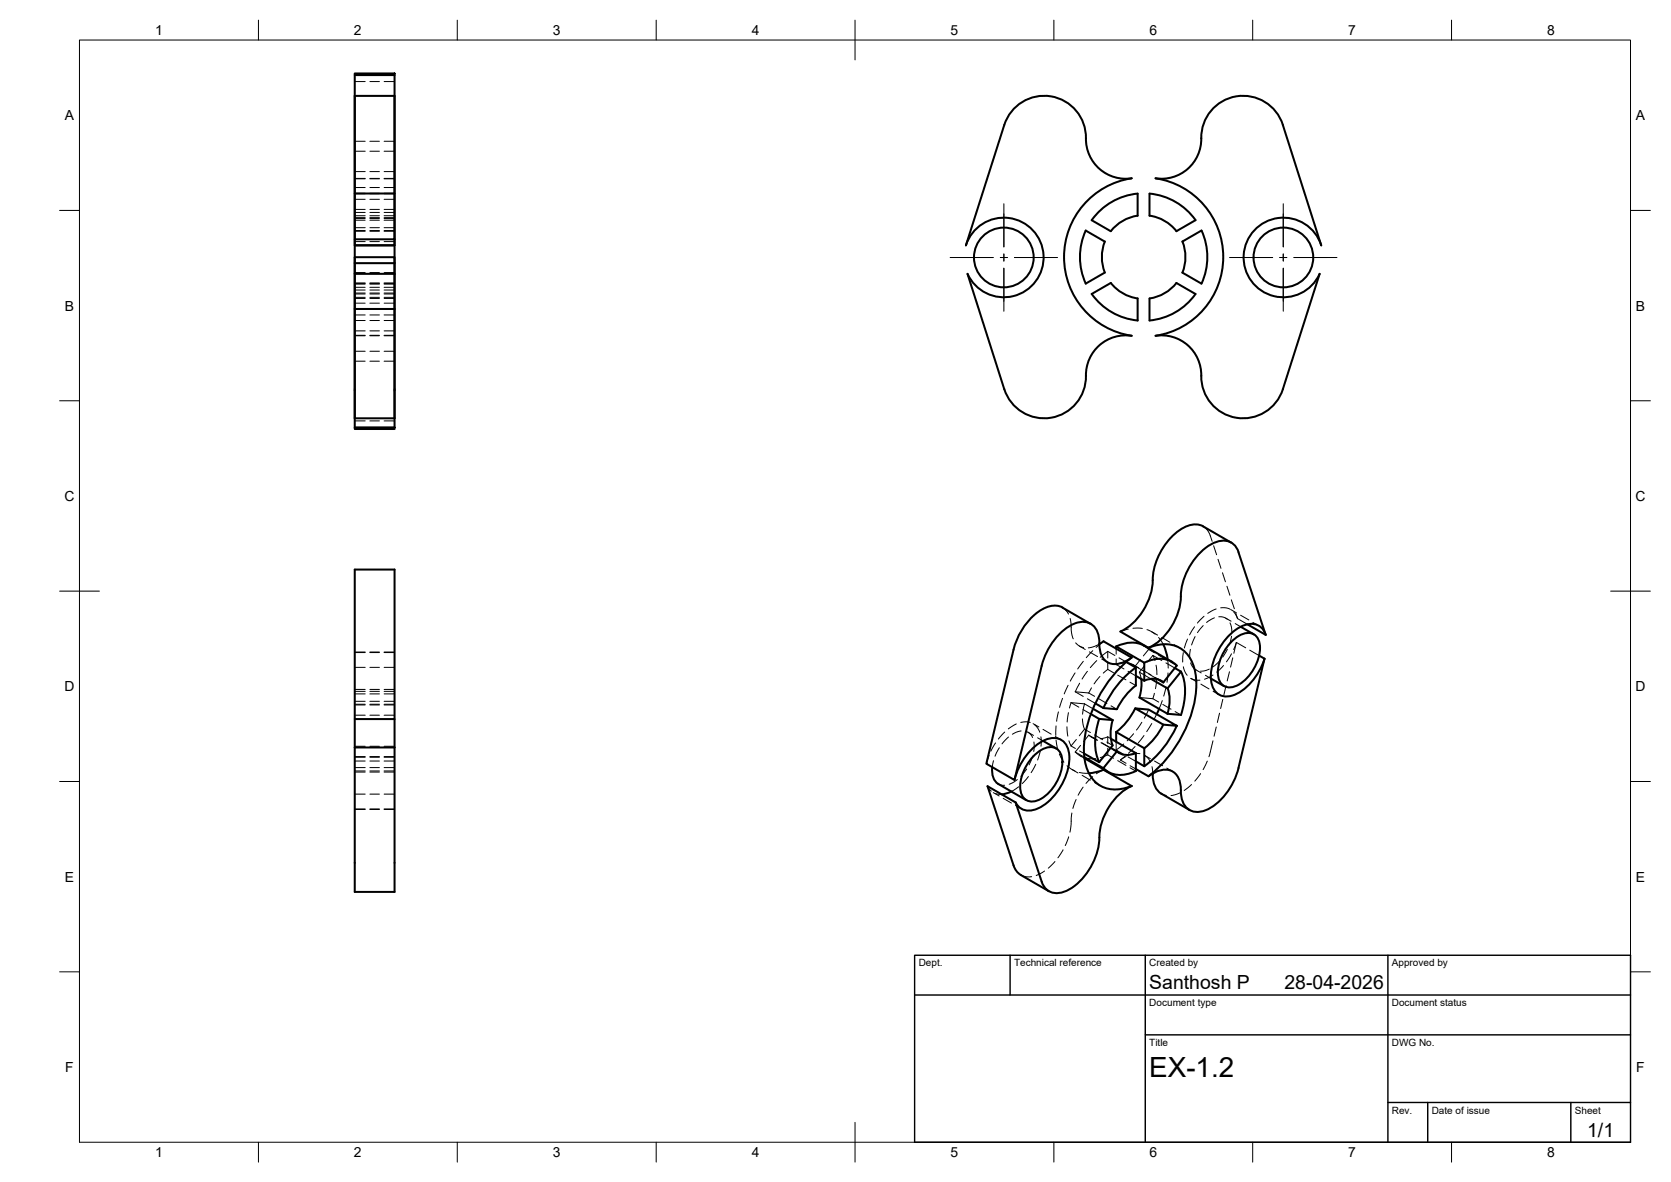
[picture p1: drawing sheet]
<svg xmlns="http://www.w3.org/2000/svg" width="420mm" height="297mm" viewBox="0 0 420 297" stroke-linecap="round" stroke-linejoin="round" font-family="sans-serif">
<!-- layer: Hidden -->
<g fill="none" stroke="#000" stroke-width=".25">
<path d="M89.2 20.5h2.6M89.2 35.5h2.6M89.2 38h2.6M93 20.5h2.4M93 35.5h2.4M93 38h2.4M96.6 20.5h2.6M96.6 35.5h2.6M96.6 38h2.6M89.2 57.9h2.6M89.2 57.2h2.6M89.2 44.8h2.6"/>
<path d="M89.2 54.7h2.6M89.2 44.9h2.6M89.2 54.2h2.6M89.2 58.1h2.6M89.2 55.3h2.6M89.2 48.6h2.6M89.2 53.4h2.6M89.2 52.6h2.6M89.2 47.1h2.6M89.2 43.1h2.6M89.2 54.9h2.6M89.2 50.1h2.6"/>
<path d="M93 57.9h2.4M93 57.2h2.4M93 44.8h2.4M93 54.7h2.4M93 44.9h2.4M93 54.2h2.4M93 58.1h2.4M93 55.3h2.4M93 48.6h2.4M93 53.4h2.4M93 52.6h2.4M93 47.1h2.4"/>
<path d="M93 43.1h2.4M93 54.9h2.4M93 50.1h2.4M96.6 57.9h2.6M96.6 57.2h2.6M96.6 44.8h2.6M96.6 54.7h2.6M96.6 44.9h2.6M96.6 54.2h2.6M96.6 58.1h2.6M96.6 55.3h2.6M96.6 48.6h2.6"/>
<path d="M96.6 53.4h2.6M96.6 52.6h2.6M96.6 47.1h2.6M96.6 43.1h2.6M96.6 54.9h2.6M96.6 50.1h2.6M89.2 60.7h2.6M89.2 68.5h2.6M89.2 71.3h2.6M89.2 72.2h2.6M89.2 74.7h2.6M89.2 71.1h2.6"/>
<path d="M89.2 75h2.6M89.2 73.9h2.6M89.2 72.9h2.6M89.2 77.7h2.6M89.2 73.6h2.6M89.2 79.1h2.6M89.2 77.6h2.6M89.2 71.4h2.6M89.2 76.2h2.6M93 60.7h2.4M93 68.5h2.4M93 71.3h2.4"/>
<path d="M93 72.2h2.4M93 74.7h2.4M93 71.1h2.4M93 75h2.4M93 73.9h2.4M93 72.9h2.4M93 77.7h2.4M93 73.6h2.4M93 79.1h2.4M93 77.6h2.4M93 71.4h2.4M93 76.2h2.4"/>
<path d="M96.6 60.7h2.6M96.6 68.5h2.6M96.6 71.3h2.6M96.6 72.2h2.6M96.6 74.7h2.6M96.6 71.1h2.6M96.6 75h2.6M96.6 73.9h2.6M96.6 72.9h2.6M96.6 77.7h2.6M96.6 73.6h2.6M96.6 79.1h2.6"/>
<path d="M96.6 77.6h2.6M96.6 71.4h2.6M96.6 76.2h2.6M89.2 84.4h2.6M89.2 84.3h2.6M89.2 80.5h2.6M89.2 90.8h2.6M89.2 83.1h2.6M89.2 88.3h2.6M93 84.4h2.4M93 84.3h2.4M93 80.5h2.4"/>
<path d="M93 90.8h2.4M93 83.1h2.4M93 88.3h2.4M96.6 84.4h2.6M96.6 84.3h2.6M96.6 80.5h2.6M96.6 90.8h2.6M96.6 83.1h2.6M96.6 88.3h2.6M89.2 105.8h2.6M93 105.8h2.4M96.6 105.8h2.6"/>
<path d="M302.5 132.3l.8 .6 .6 .8 .9 2.3M305.2 137.1l.7 2.3M267.2 152.7l.8 .7 .7 .9M269.1 155.4l.3 3.6 .5 1.5M283.7 158.1l-2 .6M284.9 157.9h2.3M288.4 158.2l2.1 1.2M289.6 158.8l1.5 .8M300.4 157.5l-1.3 2M300.5 160l-.9 2.1M302.5 157.2l-1.4 1.8M302.7 154.9l-1.6 1.7"/>
<path d="M305.4 155.3l-2 1.1M305.8 153l-2.1 1.1M306.3 140.6l.7 2.2M306.5 155l1.1 .1 1 .5M306.9 152.7h1.1l1.3 .4M307.4 143.9l.7 2.3M308.2 155.3l1.3 .8M308.5 147.3l.7 2.3M309.3 156.5l.3 1.1 .1 1.2M309.4 153.2l1.5 .8M309.6 150.7l.8 2.3M309.6 159.9l-.5 2.2"/>
<path d="M310.2 153.8l1 1.7M310.6 156.7l1.4 .8M310.7 154.1l.5 1.4M311.2 155.5l2.4 1.4M311.9 154.6l2.1 1.2M315 156.4l1.5 .9M89.2 179.7h2.6M89.2 177h2.6M89.2 176.2h2.6M89.2 163.9h2.6M89.2 173.7h2.6M89.2 164h2.6"/>
<path d="M89.2 173.3h2.6M89.2 177.2h2.6M89.2 174.4h2.6M89.2 167.7h2.6M93 179.7h2.4M93 177h2.4M93 176.2h2.4M93 163.9h2.4M93 173.7h2.4M93 164h2.4M93 173.3h2.4M93 177.2h2.4"/>
<path d="M93 174.4h2.4M93 167.7h2.4M96.6 179.7h2.6M96.6 177h2.6M96.6 176.2h2.6M96.6 163.9h2.6M96.6 173.7h2.6M96.6 164h2.6M96.6 173.3h2.6M96.6 177.2h2.6M96.6 174.4h2.6M96.6 167.7h2.6"/>
<path d="M266.1 178.9l-.4 2.4M267.2 175.5l-.8 2.3M268.6 172.2l-1 2.2M268.6 179.1l-.3 2.3M269.3 176.6l-.4 1.3M269.3 176.6l2 1.1M269.3 176.6l3.4 .3M270.3 169.1l-1.2 2.1M270.4 173.8l3.3 .3M270.4 173.8l2 1.2M270.5 161.6l.9 .7 1.1 .5M271.4 162.4l1.5 .8"/>
<path d="M271.5 171.7l-1.1 2.1M272.3 178.3l2 1.1M272.4 166.2l-1.4 1.9M272.7 176.9l-.5 2.6M272.7 176.9l2.1 1.2M273.4 175.6l2 1.2M273.4 168.7l-1.3 2M273.7 174.1l1.5 .9M273.9 163.8l2.1 1.2M274.4 172.9l-.7 1.2M274.8 163.5l-1.7 1.8M275.8 166l-1.6 1.8"/>
<path d="M276.3 175.6l2 1.2M276.4 161.9l-1.2 .6-1.6 .3M276.6 170l-1.5 1.9M277 165.6l1.5 .8M277.5 161.2l-1.9 1.5M278.5 168.2l-1.1 .9M278.5 163.7l-1.9 1.5M278.5 168.2l1.5 .9M278.5 163.7l1.8 1M278.5 163.7v1.7M278.5 166.5v1.7M279.4 177.4l1.4 .8"/>
<path d="M280.6 163v1.4M280.6 165.6v1.4M280.6 167l2 1.1M281 169.7l2.1 1.1M281.4 165.3l1.8 1.1M282.5 166.5l-1.9 .5M283.6 168.7l2 1.1M283.7 166.6l.9 .2 .8 .6M284.1 171.4l1.5 .9M284.8 167l1.5 .8M285.4 167.4l2.4 1.4M286.5 168.9l.4 1.7"/>
<path d="M286.5 168.9l2.9 1.7M286.5 175.3l3.4 .3M286.7 165.8l-1.3 1.6M287.3 168.4l2.1 1.2M287.6 162.2l1.2 1M287.8 167.3l-1.3 1.6M288.8 178.3l-1.1 2.2M288.8 163.2l1.5 .8M288.8 163.2l-1.3 1.6M288.9 169.4l2.4 1.4M289.9 164.7l.5 1.3M289.9 164.7l-1.4 1.7"/>
<path d="M289.9 164.7l2.2 1.3M289.9 175.6l1.4 .8M290.3 174.2l-.4 1.4M290.4 170.2l1.5 .9M290.7 167.2l.2 2.3M290.8 179.5l-.6 1.3M290.9 170.7l-.4 2.4M291.3 160.2l1.2 1.7M291.3 164.6l2.1 1.2M292.1 160.2l2.1 1.2M292.2 176.1l-.8 2M292.4 177l2 1.2"/>
<path d="M293.2 166.6l2.2 1.3M293.2 172.6l-.6 2.3M293.6 165.7l.1 2.2M293.7 169.1l-.3 2.4M294.4 166.4l1.5 .9M295.2 162l1.5 .8M295.5 178.8l1.4 .9M297.5 164l-.1 2.4M297.5 167.6l.3 .9 .7 1.2M298.6 160.6l-.8 2.2M299.3 163.2l-.2 2.3M299.4 166.6l.4 .9 1 .8"/>
<path d="M300.7 168.3l1.3 .8M301.7 170.9h-1.2l-1.1-.4 1.5 .8M301.9 171.9l2.1 1.2M303.1 169.7l1.3 .8M304.1 168.2l-1.3 .4-.9 .1M305 169.6l-2.1 1.1M305 173.7l1.5 .9M306.6 179.2l-.5 2.4M306.7 166l-1.7 1.6M307.5 175.8l-.6 2.3M307.6 167.2l-1.7 1.7M308.3 172.3l-.6 2.3"/>
<path d="M308.6 163.2l-1.2 1.9M309.1 168.8l-.5 2.3M309.6 164.3l-1.2 2M310 165.3l-.6 2.3M310.9 161.4l-.7 1.8M310.9 161.4l2.3 1.4M310.9 161.4l-.7 2.8M314.2 163.4l2.4 1.3M89.2 187.5h2.6M89.2 190.3h2.6M89.2 191.2h2.6M89.2 193.7h2.6"/>
<path d="M89.2 190.1h2.6M89.2 194h2.6M89.2 199.6h2.6M89.2 192.9h2.6M93 187.5h2.4M93 190.3h2.4M93 191.2h2.4M93 193.7h2.4M93 190.1h2.4M93 194h2.4M93 199.6h2.4M93 192.9h2.4"/>
<path d="M96.6 187.5h2.6M96.6 190.3h2.6M96.6 191.2h2.6M96.6 193.7h2.6M96.6 190.1h2.6M96.6 194h2.6M96.6 199.6h2.6M96.6 192.9h2.6M248.3 197.6l1 1.2M248.7 189.9l-.7 2M249.7 199.2l1.5 .8M249.8 191.2l-.3 1.6"/>
<path d="M250.3 199.4l1.5 .2M250.3 186.7l-1.1 2.1M251 197l.9 .3h.7M251.3 187.9l-1.1 2.1M252.6 184l-1.6 1.7M253.6 185.2l-1.7 1.7M255.5 181.9l-2 1.3M255.8 195.9l-2.1 1.2M256.1 197.7l-1.8 1.2M256.7 181.6l1.3-.2 1 .2M256.8 183.7l-1.3 .3-.9 .5M257.9 183.8l.9 .4 .8 1.1"/>
<path d="M258.1 193.2l-1.4 1.9M258.5 184l1.4 .8M258.6 195.1l-1.6 1.8M259.7 190l-.9 2.2M259.8 181.8l1.4 .9M260 186.5l-.1 2.3M260.1 182.1l.7 .6 .6 1.3M260.4 192.1l-1.1 2.1M260.9 185.4l1.4 .8M261.6 188.7l-.7 2.3M261.7 185.2v2.3M262.3 183.3l2 1.2"/>
<path d="M265.3 185.1l1.5 .8M265.5 182.4v2.4M265.5 186l.5 2.3M266.4 189.5l1.1 2M268.3 182.6l.2 2.4M268.3 192.4l2 1.3M268.8 186.2l.5 1.3M269.3 187.5l1.1 .6M269.6 193.4l1.5 .9M270.4 189l1.6 1.1M270.4 189l2.2 1.3M270.6 185.8l-1.3 1.7"/>
<path d="M271.4 194.1l2.4 .2M271.4 188.7l1.1 .6M271.6 189.9l1.1 .6M271.7 187.3l-1.3 1.7M272.1 194.8l2.1 1.3M272.2 180.7l.5 2.5M272.3 197.8l-1.2 2M272.7 183.2l1.5 .9M272.7 183.2l-1.3 1.7M273.1 190.5l2.4 .1M273.7 184.7l.9 .6 .9 .3M273.7 184.7l2.3 1.3"/>
<path d="M273.7 184.7l-1.3 1.7M274.3 185.2l1.5 .8M274.7 195.2l-1.6 1.7M275.2 196.6l1.5 .9M275.2 184.7l2.1 1.2M276.8 186.6l2.1 1.2M277 186.7l2.3 1.2M277.5 193.4l-1.8 1M278.3 186.5l1.5 .8M278.5 185.2l-1.8 .5M278.5 189.7l-1.9 .7M278.5 185.2v1.6"/>
<path d="M278.5 188v1.7M278.5 185.2l.8 .4M278.5 189.7l1.5 .8M279.9 188.4l1.5 .9M280.6 188.5l2 1.1M280.6 186.4v2.1M281 191.1l2.1 1.2M281.7 191l1.4 .8M282.6 187l-2 1.5M282.9 190.1l-1.2 .9M283.2 190.1l-1.5 .9M283.6 190.2l2 1.1"/>
<path d="M284.1 192.9l1.5 .9M284.2 192.4l1.4 .9M285 184.4l-1.6 1.8M285.4 187.6l-1.7 1.7M286.6 189.4h-1.1l-1.2 .2M287.1 181.5l-1.4 2M287.7 184.8l-1.5 1.9M287.7 189.8l1.1 .9 .5 .8M287.8 189.8l1.4 .9M289.6 181.8l-1.3 2.1M289.7 192.7l.1 1.7M290.3 191.2l2 1.2"/>
<path d="M292 199.5l1.3 .4M293.4 193l1.5 .9M296.7 199.2l-2.3 .7M299.6 197.2l-1.8 1.5M301.9 194.4l-1.5 1.9M303.6 191.3l-1.1 2.1M305 186.2l-1 4M305.8 182.7l-.5 2.3M89.2 203.4h2.6M89.2 203.3h2.6M93 203.4h2.4M93 203.3h2.4"/>
<path d="M96.6 203.4h2.6M96.6 203.3h2.6M252.2 200.6l2.1 1.2M255.4 202.4l1.4 .8M256.7 219.9l1 .4h1.7M262.6 218.9l-2.1 1.1M265.3 216.5l-1.7 1.7M267.3 213.6l-1.3 2M268.7 210.3l-.9 2.2M269.5 204.3l-.5 4.8M270.6 200.9l-.8 2.3"/>
</g>
<!-- layer: Visible -->
<g fill="none" stroke="#000" stroke-width=".51">
<path d="M89.2 18.5h10v.4h-10zM89.2 18.9v41.2h10v-41.2M89.2 24.1h10v37.6h-10zM254.9 27.4a10.6 10.6 0 0 1 12.1-2.4 10.6 10.6 0 0 1 6.1 10.7 10 10 0 0 0 11.5 9.1 20 20 0 0 0-17.1 19.8 20 20 0 0 0 17.1 19.8 10.2 10.2 0 0 0-11.6 11.2 10.5 10.5 0 0 1-9.3 9.5 10.5 10.5 0 0 1-11.2-7.3l-9.2-29a10 10 0 0 0 15.6 3.6 10 10 0 0 0-.9-16 10 10 0 0 0-15.1 5.3l9.6-30.3a10.6 10.6 0 0 1 2.4-4zM322.6 31.4l9.6 30.3a10 10 0 0 0-15.1-5.3 10 10 0 0 0-.9 15.9 10 10 0 0 0 15.6-3.5l-9.2 29M322.6 31.4a10.6 10.6 0 0 0-12.3-7.1 10.6 10.6 0 0 0-8.3 11.4 10 10 0 0 1-11.5 9.1 20 20 0 0 1 17.1 19.8 20 20 0 0 1-17 19.8 10.2 10.2 0 0 1 11.5 11.2 10.5 10.5 0 0 0 9.3 9.5 10.5 10.5 0 0 0 11.2-7.3M89.2 48.6h10M273 57.9l4.8 2.8a10.5 10.5 0 0 0 0 7.8l-4.8 2.8a16.1 16.1 0 0 1 0-13.4zM276 53.5a16 16 0 0 1 10.1-4.8v5.5a10.5 10.5 0 0 0-6.8 3.9l-4.8-2.8zM295.8 58.1a10.5 10.5 0 0 0-6.7-3.9l-.1-5.5a15.9 15.9 0 0 1 11.6 6.6l-4.8 2.8M89.2 61.7v7.1M89.2 68.8v36.3h10v-36.3"/>
<path d="M89.2 77.6v29.8M89.2 66.1v11.5M89.2 66.1v-1.5h10v1.5M89.2 60.1v1.5h10v-1.5M89.2 68.8h10M89.2 66.1h10M89.2 77.6h10M99.2 61.7v7.1M99.2 77.6v29.8M99.2 66.1v11.5M274.5 73.9l4.8-2.8a10.5 10.5 0 0 0 6.8 3.9l-.1 5.5a16.1 16.1 0 0 1-11.5-6.6zM295.8 71.1a10.5 10.5 0 0 1-6.7 3.9l-.1 5.5a16 16 0 0 0 11.6-6.6l-4.8-2.8"/>
<path d="M297.3 60.7l4.8-2.8a16 16 0 0 1 0 13.4l-4.8-2.8M297.3 60.7a10.5 10.5 0 0 1 0 7.8M89.2 107.4h10v.4h-10zM302.5 132.3l7.1 4.1M302.5 132.3a6 6 0 0 0-6.4 1.3 17.1 17.1 0 0 0-6.4 13.8 15.3 15.3 0 0 1-8 11.3M311.4 138.8l6.8 20.7M311.4 138.8a4 4 0 0 0-5.4-2.7 15.5 15.5 0 0 0-8.9 11.6l-.1 1.1a15.4 15.4 0 0 1-8.2 14M89.2 143.1h10v37.6h-10zM274.2 156.8l-7-4.1a5.8 5.8 0 0 0-6.2 1.1 17.1 17.1 0 0 0-6.2 9.5l-6.8 28.6 7.1 4.1 6.8-28.6a15.8 15.8 0 0 1 8.3-10.7 4.2 4.2 0 0 1 6.2 3.9v1.1M281.7 158.7l7.1 4.1a8.1 8.1 0 0 1 9.8 1.7 13.7 13.7 0 0 1 2 10.6 32.5 32.5 0 0 1-11.8 20M312 157.5l3.3 1.9M313.6 156.9l4.6 2.6"/>
<path d="M318.3 159.5a3.9 3.9 0 0 0-5.7-2.3 15.1 15.1 0 0 0-8.1 13.5 4.1 4.1 0 0 0 1.9 3.8 4.1 4.1 0 0 0 4.3 0 15.1 15.1 0 0 0 7.3-9M274.3 179.4l2.1 1.3M274.8 178.1l5 2.9M275.4 176.8l2 1.1 3.4 .3M276.4 161.9l1.1-.8 7 4.2M276.4 161.7a4.6 4.6 0 0 0 3.1 5.1 6.3 6.3 0 0 0 5.1-1.6M280.6 163v-.5l7.1 4v4.6l-2.1-1.3M280.7 162.5a7.6 7.6 0 0 1 6.9-.3l7.1 4.1M283.2 166.4l2.4 1.4v4.5M284.5 165.2a31.6 31.6 0 0 0-12 23.1 10.2 10.2 0 0 0 3.9 9 8.6 8.6 0 0 0 8.1 .2l-7-4.1-1.9 .7-1.8 .2M285.4 178l3.4 .3 7.1 4.1-3.4-.3zM285.4 178a16.7 16.7 0 0 1-4.7 6"/>
<path d="M285.6 167.8a24.9 24.9 0 0 0-8.2 10.1M285.6 172.3a16.5 16.5 0 0 0-4.8 5.9M287 170.6v1.9l-.5 2.8M287.7 166.5a6.8 6.8 0 0 1 8.2 .8l-3.4 4.2M287.7 171a4.5 4.5 0 0 1 4.8 .5M289.4 170.6l4.2 2.4M291.3 170.8l1.2 .7M291.5 178.1l-.7 1.4M292.5 161.9l.7 1.8 .4 2M293.6 173a9.7 9.7 0 0 1 0 6.3M295.4 167.9l1.5 .9M296.9 168.8l-3.3 4.2"/>
<path d="M297 168.8a14.5 14.5 0 0 1 0 10.9l-3.4-.3-7.1-4.1M304.4 170.5l3.4 1.9M310 160.9a4.9 4.9 0 0 1 5.3-1.5 4.2 4.2 0 0 1 1.5 4.4 11.5 11.5 0 0 1-6.1 8.6 2.97 2.97 0 0 1-4.4-2.5 11.4 11.4 0 0 1 3.7-9zM316.6 164.7l1.3 .8M317.9 165.5l-6.5 27.5a15.8 15.8 0 0 1-8.3 10.6 4.2 4.2 0 0 1-6.1-3.9l-.1-1.1a4.7 4.7 0 0 0-3-5.1 6.3 6.3 0 0 0-5.1 1.6M89.2 180.7v7.1M89.2 187.8v36.3h10v-36.3M89.2 187.8h10M99.2 180.7v7.1M249.5 192.8a4.3 4.3 0 0 0 1.5 4.2l7.1 4.1M254.3 198.9l-2.5 .7M255.1 196a15.3 15.3 0 0 1 7.6-10 4 4 0 0 1 6 3 14.8 14.8 0 0 1-8.2 14.3 3.9 3.9 0 0 1-5.1-1.6"/>
<path d="M260.3 189.6a4.9 4.9 0 0 1 5.3-1.5 4.2 4.2 0 0 1 1.5 4.4 11.5 11.5 0 0 1-6.1 8.6 2.97 2.97 0 0 1-4.4-2.5 11.4 11.4 0 0 1 3.7-9zM262.3 186.2l3.3 1.9M272.5 189.3l3.9 2.2M272.7 190.5l6 3.5M276.4 180.7l3.4 .3M276.4 180.6a15 15 0 0 0 0 10.9M277.5 193a6.8 6.8 0 0 0 8.1 .8M279.3 187.9l1.5 .9-3.4 4.2-4.8-2.7M279.3 185.6l6.3 3.7v4.5M279.8 180.9a9.7 9.7 0 0 0 0 6.4l-3.4 4.2M280.6 186.4v-2.4l7.1 4M280.8 188.8a4.3 4.3 0 0 0 4.8 .5"/>
<path d="M284.6 197.5a15.2 15.2 0 0 0-8.2 12.9M285.6 193.3l3.2 1.8M285.6 191.3l2.1 1.3M287.7 188v4.6M289.8 194.4a5.7 5.7 0 0 0 2.2 5.1M292 199.5l7.1 4M292.5 182.1a16.7 16.7 0 0 1-4.8 5.9M295.9 182.4a25.2 25.2 0 0 1-8.2 10.1M255.4 201.7l-7.1-4.1 7 20.9 .6 .8 .8 .6 7 4.1M255.4 201.7l6.5 19.9a4 4 0 0 0 5.4 2.6 15.5 15.5 0 0 0 8.9-11.6l.2-2.2"/>
<circle cx="252.4" cy="64.7" r="7.5"/>
<circle cx="322.7" cy="64.7" r="7.5"/>
</g>
<!-- layer: BORDER -->
<g fill="none" stroke="#000" stroke-width=".25">
<path d="M20 10.1h390v276.9h-390zM65 5.1v5M115 5.1v5M165 5.1v5M215 5.1v10M265 5.1v5M315 5.1v5M365 5.1v5M15 52.9h5M410 52.9h5M15 100.7h5M410 100.7h5"/>
<path d="M15 148.6h10M405 148.6h10M15 196.4h5M410 196.4h5M15 244.2h5M410 244.2h5M65 287v5M115 287v5M165 287v5M215 282.1v9.9M265 287v5M315 287v5"/>
<path d="M365 287v5"/>
</g>
<!-- layer: TITLEBLOCK -->
<path d="M230 240.1h180v46.9h-180zM230 250h180M254 240.1v9.9M288 240.1v46.9M349 240.1v46.9M288 260.1h122M349 277.1h61M359 277.1v9.9M395 277.1v9.9" fill="none" stroke="#000" stroke-width=".36"/>
<!-- layer: Smart Centers -->
<path d="M252.4 51.2v10.8M322.7 51.2v10.8M238.9 64.7h10.8M251.5 64.7h1.8M252.4 63.8v1.8M252.4 67.4v10.8M255.1 64.7h10.8M309.2 64.7h10.8M321.8 64.7h1.8M322.7 63.8v1.8M322.7 67.4v10.8M325.4 64.7h10.8" fill="none" stroke="#000" stroke-width=".25"/>
<text font-size="7" x="289" y="270.6">EX-1.2</text>
<g font-size="4.9">
<text x="289" y="248.5">Santhosh P</text>
<text x="323" y="248.5">28-04-2026</text>
<text x="399.1" y="285.7">1/1</text>
</g>
<g font-size="3.5">
<text x="39" y="8.8">1</text>
<text x="89" y="8.8">2</text>
<text x="139" y="8.8">3</text>
<text x="189" y="8.8">4</text>
<text x="239" y="8.8">5</text>
<text x="289" y="8.8">6</text>
<text x="339" y="8.8">7</text>
<text x="389" y="8.8">8</text>
<text x="16.3" y="30.2">A</text>
<text x="411.3" y="30.2">A</text>
<text x="16.3" y="78">B</text>
<text x="411.3" y="78">B</text>
<text x="16.2" y="125.9">C</text>
<text x="411.2" y="125.9">C</text>
<text x="16.2" y="173.7">D</text>
<text x="411.2" y="173.7">D</text>
<text x="16.3" y="221.6">E</text>
<text x="411.3" y="221.6">E</text>
<text x="16.4" y="269.4">F</text>
<text x="411.4" y="269.4">F</text>
<text x="39" y="290.8">1</text>
<text x="89" y="290.8">2</text>
<text x="139" y="290.8">3</text>
<text x="189" y="290.8">4</text>
<text x="239" y="290.8">5</text>
<text x="289" y="290.8">6</text>
<text x="339" y="290.8">7</text>
<text x="389" y="290.8">8</text>
</g>
<g font-size="2.5">
<text x="231" y="242.9">Dept.</text>
<text x="255" y="242.9">Technical reference</text>
<text x="289" y="242.9">Created by</text>
<text x="350" y="242.9">Approved by</text>
<text x="289" y="252.8">Document type</text>
<text x="350" y="252.8">Document status</text>
<text x="289" y="262.9">Title</text>
<text x="350" y="262.9">DWG No.</text>
<text x="350" y="279.9">Rev.</text>
<text x="360" y="279.9">Date of issue</text>
<text x="396" y="279.9">Sheet</text>
</g>
</svg>
